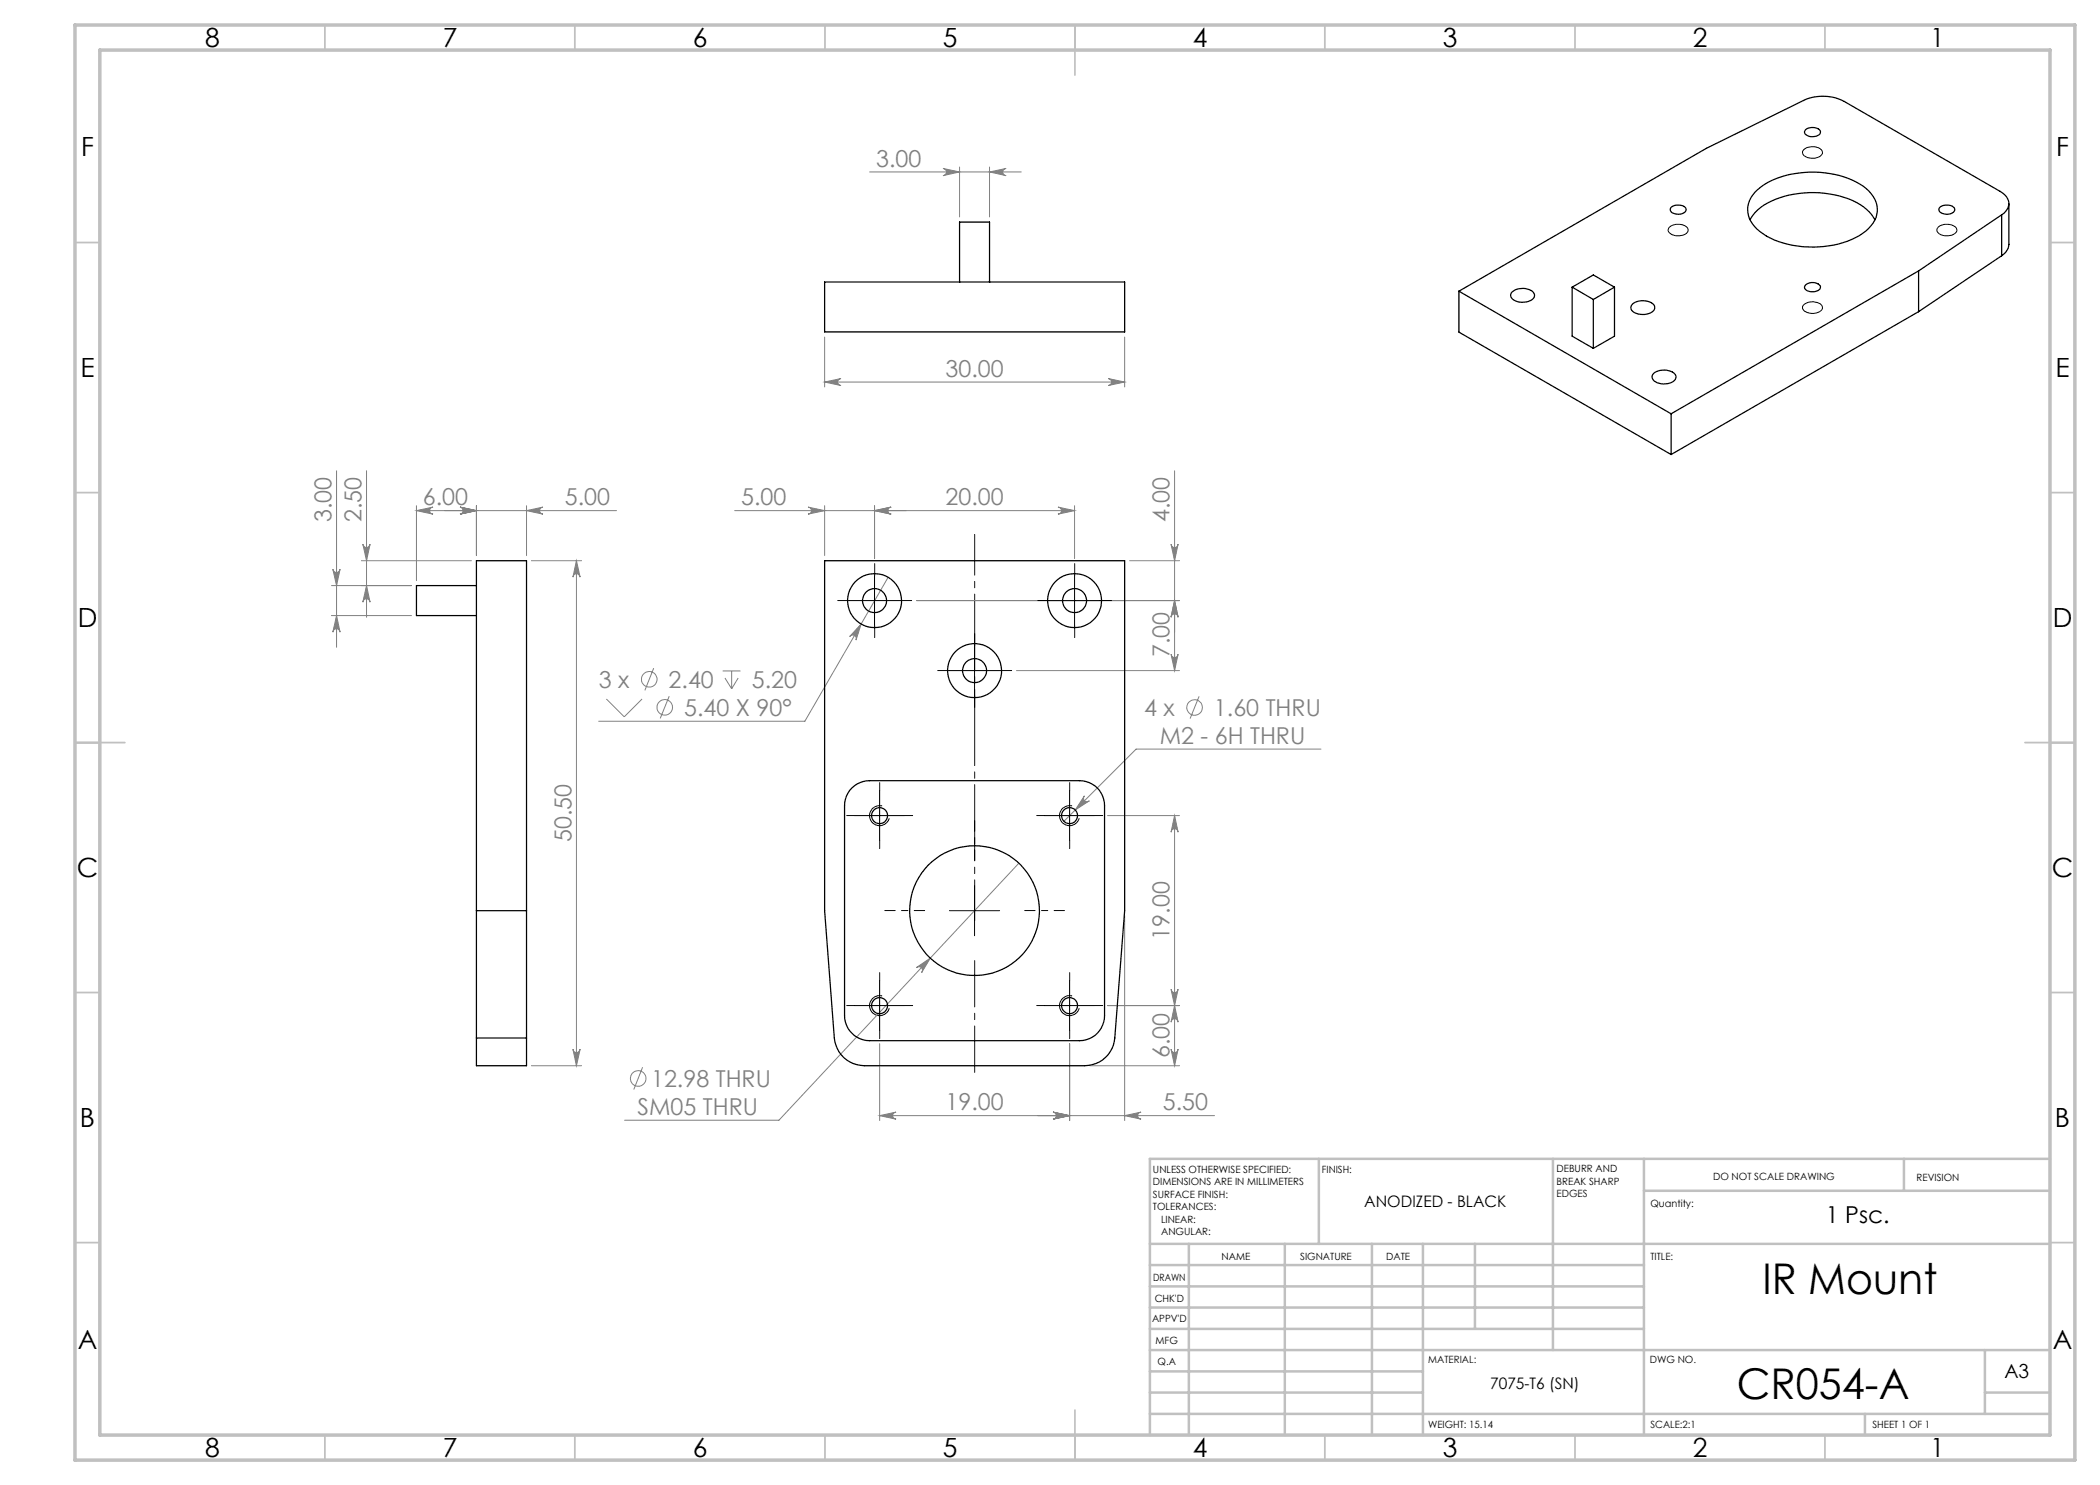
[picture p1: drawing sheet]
<svg xmlns="http://www.w3.org/2000/svg" width="420mm" height="297mm" viewBox="0 0 420 297" stroke-linecap="round" stroke-linejoin="round" font-family="sans-serif">
<g fill="none" stroke="#c0c0c0" stroke-width=".35">
<path d="M65 5v5M115 5v5M165 5v5M215 5v10M265 5v5M315 5v5M365 5v5M15 48.5h5M410 48.5h5M15 98.5h5M410 98.5h5M15 148.5h10"/>
<path d="M405 148.5h10M15 198.5h5M410 198.5h5M15 248.5h5M410 248.5h5M65 287v5M115 287v5M165 287v5M215 282v10M265 287v5M315 287v5M365 287v5"/>
</g>
<g fill="none" stroke="#c0c0c0" stroke-width=".5">
<path d="M263.8 231.8v17M310.6 231.8v38.2M328.8 231.8v55.2M328.8 238.2h81.2M380.8 231.8v6.4M410 231.8h-180v55.2M230 248.8h180M230 257.3h98.8M230 253h98.8M237.8 248.8v38.2M257 248.8v38.2M274.4 248.8v38.2"/>
<path d="M284.6 248.8v38.2M295 248.8v17M230 265.8h98.8M230 261.5h98.8M230 278.5h54.6M230 274.3h54.6M230 270h180M397 278.5h13M397 270v12.8M230 282.8h180M373 282.8v4.2"/>
</g>
<path d="M15 5h400v287h-400zM20 10h390v277h-390z" fill="none" stroke="#c0c0c0" stroke-width=".7"/>
<g fill="none" stroke="#808080" stroke-width=".2">
<path d="M173.9 34.4h30.4M188.6 33.7l3.3 .7-3.3 .7a.72 .72 0 0 0 .7-.7 .72 .72 0 0 0-.7-.7zM191.9 33.4v10M197.9 33.4v10M197.9 34.4l3.3-.7a.72 .72 0 0 0-.7 .7 .72 .72 0 0 0 .7 .7zM164.9 67.4v10M164.9 76.4h60M164.9 76.4l3.3-.7a.71 .71 0 0 0-.7 .7 .71 .71 0 0 0 .7 .7zM221.6 75.7l3.3 .7-3.3 .7a.71 .71 0 0 0 .7-.7 .71 .71 0 0 0-.7-.7zM224.9 67.4v10M67.3 94.2v35.3M73.3 94.2v29.3"/>
<path d="M234.9 94.2v39.9M66.3 117.1h16M66.6 113.8a.72 .72 0 0 0 .7 .7 .72 .72 0 0 0 .7-.7l-.7 3.3zM72.3 112.1h22M72.6 108.8a.72 .72 0 0 0 .7 .7 .72 .72 0 0 0 .7-.7l-.7 3.3zM73.3 117.1l.7 3.3a.72 .72 0 0 0-.7-.6 .72 .72 0 0 0-.7 .6zM83.3 102.1h40M83.3 101.1v15M83.3 102.1l3.3-.7a.71 .71 0 0 0-.7 .7 .71 .71 0 0 0 .7 .7zM92 101.4l3.3 .7-3.3 .7a.71 .71 0 0 0 .7-.7 .71 .71 0 0 0-.7-.7zM95.3 101.1v10M105.3 101.1v10"/>
<path d="M105.3 102.1l3.3-.7a.71 .71 0 0 0-.7 .7 .71 .71 0 0 0 .7 .7zM106.3 112.1h10M115.3 112.1v101M115.3 112.1l.7 3.3a.72 .72 0 0 0-.7-.7 .72 .72 0 0 0-.7 .7zM146.9 102.1h68M161.6 101.4l3.3 .7-3.3 .7a.71 .71 0 0 0 .7-.7 .71 .71 0 0 0-.7-.7zM164.9 101.1v10M174.9 101.1v10.6M174.9 102.1l3.3-.7a.71 .71 0 0 0-.7 .7 .71 .71 0 0 0 .7 .7zM177.6 115.5l-16.6 28.7h-41.3M211.6 101.4l3.3 .7-3.3 .7a.71 .71 0 0 0 .7-.7 .71 .71 0 0 0-.7-.7zM214.9 101.1v10.6"/>
<path d="M225.9 112.1h10M234.2 108.8a.71 .71 0 0 0 .7 .7 .71 .71 0 0 0 .7-.7l-.7 3.3zM66.3 123.1h16M67.3 123.1l.7 3.3a.72 .72 0 0 0-.7-.6 .72 .72 0 0 0-.7 .6zM121.3 139.8l3.5 3.6 3.6-3.6M130.7 133.6l-1.7 4.5M133.8 139.2l-1.8 4.5M144.5 134.2h3.6M145 135.6l1.3 2.2M146.3 134.2v3.6M147.6 135.6l-1.3 2.2M172.2 124.8l-1 3.2a.73 .73 0 0 0-.3-.9 .73 .73 0 0 0-1 .2z"/>
<path d="M183.3 120.1h52.6M203.3 134.1h32.6M234.2 130.8a.71 .71 0 0 0 .7 .7 .71 .71 0 0 0 .7-.7l-.7 3.3zM234.9 120.1l.7 3.3a.71 .71 0 0 0-.7-.6 .71 .71 0 0 0-.7 .6zM239.8 139.3l-1.8 4.4M216.9 159.2a.7 .7 0 0 0 0 .9 .7 .7 0 0 0 1 .1l-2.8 1.8zM264.2 149.8h-37l-14.4 14.4M203.8 172.6l-48 51.4h-30.9M221.5 163.1h14.4M234.9 163.1v50M234.9 163.1l.7 3.3a.71 .71 0 0 0-.7-.6 .71 .71 0 0 0-.7 .6zM183.3 193.5l2.8-1.9-1.8 2.9a.72 .72 0 0 0 0-1 .72 .72 0 0 0-1 0z"/>
<path d="M224.9 183.1v41M234.2 197.8a.71 .71 0 0 0 .7 .7 .71 .71 0 0 0 .7-.7l-.7 3.3zM106.3 213.1h10M114.6 209.8a.72 .72 0 0 0 .7 .7 .72 .72 0 0 0 .7-.7l-.7 3.3zM128.5 213.5l-1.7 4.4M175.9 208.7v15.4M213.9 208.7v15.4M218 213.1h17.9M221.5 201.1h14.4M234.2 209.8a.71 .71 0 0 0 .7 .7 .71 .71 0 0 0 .7-.7l-.7 3.3zM234.9 201.1l.7 3.3a.71 .71 0 0 0-.7-.6 .71 .71 0 0 0-.7 .6zM175.9 223.1h67"/>
<path d="M175.9 223.1l3.3-.7a.71 .71 0 0 0-.7 .7 .71 .71 0 0 0 .7 .7zM210.6 222.4l3.3 .7-3.3 .7a.71 .71 0 0 0 .7-.7 .71 .71 0 0 0-.7-.7zM224.9 223.1l3.3-.7a.71 .71 0 0 0-.7 .7 .71 .71 0 0 0 .7 .7z"/>
<circle cx="129.8" cy="135.9" r="1.56"/>
<circle cx="133" cy="141.5" r="1.56"/>
<circle cx="238.9" cy="141.5" r="1.56"/>
<circle cx="127.6" cy="215.7" r="1.56"/>
</g>
<g fill="none" stroke="#000" stroke-width=".2">
<path d="M360.8 29.9a2.7 2.7 0 0 1 3.6 .3 1.18 1.18 0 0 1-1.3 1.4 2.19 2.19 0 0 1-2.6-1v-.4zM333.8 45.5a2.72 2.72 0 0 1 3.7 .2 1.15 1.15 0 0 1-1.2 1.4 2.08 2.08 0 0 1-2.7-1.1zM387.6 45.4a2.79 2.79 0 0 1 3.7 .3 1.27 1.27 0 0 1-1.5 1.4 1.88 1.88 0 0 1-2.4-1.1zM360.8 60.9a2.7 2.7 0 0 1 3.6 .3 1.1 1.1 0 0 1-1.1 1.4 2.33 2.33 0 0 1-2.8-1zM174.9 115.1v10M214.9 115.1v10M169.9 120.1h10M189.9 134.1h10M194.9 129.1v10M209.9 120.1h10M175.9 158.1v10M213.9 158.1v10"/>
<path d="M170.9 163.1h10M176.4 161.2a2 2 0 0 0-2.4 1.4 2 2 0 0 0 1.4 2.4 2 2 0 0 0 2.4-1.3M194.9 177.1v10M208.9 163.1h10M214.4 161.2a2 2 0 0 0-2.4 1.4 2 2 0 0 0 1.4 2.4 2 2 0 0 0 2.4-1.3M175.9 196.1v10M176.4 199.2a1.99 1.99 0 0 0-2.4 1.4 1.99 1.99 0 0 0 1.4 2.5 1.99 1.99 0 0 0 2.4-1.5M189.9 182.1h10M213.9 196.1v10M214.4 199.2a1.99 1.99 0 0 0-2.4 1.4 1.99 1.99 0 0 0 1.4 2.5 1.99 1.99 0 0 0 2.4-1.5M170.9 201.1h10M208.9 201.1h10"/>
</g>
<path d="M194.9 106.9v77.2" fill="none" stroke="#000" stroke-width=".2" stroke-dasharray="15.2 1.3 1.3 1.3" stroke-dashoffset="7.1"/>
<path d="M194.9 172.1v-8M184.9 182.1h-7.9M204.9 182.1h8" fill="none" stroke="#000" stroke-width=".2" stroke-dasharray="15.2 1.3 1.3 1.3" stroke-dashoffset="13.2"/>
<path d="M194.9 192.1v22.4" fill="none" stroke="#000" stroke-width=".2" stroke-dasharray="15.2 1.3 1.3 1.3" stroke-dashoffset="6"/>
<g fill="none" stroke="#000" stroke-width=".2" stroke-dasharray="15.2 1.3 1.3 1.3">
<path d="M174.9 115.1v-2.4M214.9 115.1v-2.4M169.9 120.1h-2.4M174.9 125.1v2.4M179.9 120.1h2.4M189.9 134.1h-2.4M194.9 129.1v-2.4M194.9 139.1v2.4M199.9 134.1h2.4M209.9 120.1h-2.4M214.9 125.1v2.4M219.9 120.1h2.4"/>
<path d="M175.9 158.1v-1.6M213.9 158.1v-1.6M170.9 163.1h-1.6M175.9 168.1v1.6M180.9 163.1h1.6M208.9 163.1h-1.6M213.9 168.1v1.6M218.9 163.1h1.6M175.9 196.1v-1.6M213.9 196.1v-1.6M170.9 201.1h-1.6M175.9 206.1v1.6"/>
<path d="M180.9 201.1h1.6M208.9 201.1h-1.6M213.9 206.1v1.6M218.9 201.1h1.6"/>
</g>
<g fill="#808080">
<path d="M174.9 102.1l3.3-.7a.71 .71 0 0 0-.7 .7 .71 .71 0 0 0 .7 .7zM161.6 101.4l3.3 .7-3.3 .7a.71 .71 0 0 0 .7-.7 .71 .71 0 0 0-.7-.7z"/>
<path d="M174.9 102.1l3.3-.7a.71 .71 0 0 0-.7 .7 .71 .71 0 0 0 .7 .7zM211.6 101.4l3.3 .7-3.3 .7a.71 .71 0 0 0 .7-.7 .71 .71 0 0 0-.7-.7zM172.2 124.8l-2.3 2.5a.73 .73 0 0 1 1-.2 .73 .73 0 0 1 .3 .9zM216.9 159.2l-1.8 2.8 2.8-1.8a.7 .7 0 0 1-1-.1 .7 .7 0 0 1 0-.9zM175.9 223.1l3.3-.7a.71 .71 0 0 0-.7 .7 .71 .71 0 0 0 .7 .7zM210.6 222.4l3.3 .7-3.3 .7a.71 .71 0 0 0 .7-.7 .71 .71 0 0 0-.7-.7zM210.6 222.4l3.3 .7-3.3 .7a.71 .71 0 0 0 .7-.7 .71 .71 0 0 0-.7-.7zM224.9 223.1l3.3-.7a.71 .71 0 0 0-.7 .7 .71 .71 0 0 0 .7 .7zM183.3 193.5a.72 .72 0 0 1 1 0 .72 .72 0 0 1 0 1l1.8-2.9zM83.3 102.1l3.3-.7a.71 .71 0 0 0-.7 .7 .71 .71 0 0 0 .7 .7zM92 101.4l3.3 .7-3.3 .7a.71 .71 0 0 0 .7-.7 .71 .71 0 0 0-.7-.7zM92 101.4l3.3 .7-3.3 .7a.71 .71 0 0 0 .7-.7 .71 .71 0 0 0-.7-.7zM105.3 102.1l3.3-.7a.71 .71 0 0 0-.7 .7 .71 .71 0 0 0 .7 .7zM188.6 33.7l3.3 .7-3.3 .7a.72 .72 0 0 0 .7-.7 .72 .72 0 0 0-.7-.7zM197.9 34.4l3.3-.7a.72 .72 0 0 0-.7 .7 .72 .72 0 0 0 .7 .7zM164.9 76.4l3.3-.7a.71 .71 0 0 0-.7 .7 .71 .71 0 0 0 .7 .7zM221.6 75.7l3.3 .7-3.3 .7a.71 .71 0 0 0 .7-.7 .71 .71 0 0 0-.7-.7z"/>
<path d="M234.9 120.1l.7 3.3a.71 .71 0 0 0-.7-.6 .71 .71 0 0 0-.7 .6zM234.2 108.8a.71 .71 0 0 0 .7 .7 .71 .71 0 0 0 .7-.7l-.7 3.3zM73.3 117.1l.7 3.3a.72 .72 0 0 0-.7-.6 .72 .72 0 0 0-.7 .6zM72.6 108.8a.72 .72 0 0 0 .7 .7 .72 .72 0 0 0 .7-.7l-.7 3.3zM67.3 123.1l.7 3.3a.72 .72 0 0 0-.7-.6 .72 .72 0 0 0-.7 .6zM66.6 113.8a.72 .72 0 0 0 .7 .7 .72 .72 0 0 0 .7-.7l-.7 3.3z"/>
<path d="M234.9 120.1l.7 3.3a.71 .71 0 0 0-.7-.6 .71 .71 0 0 0-.7 .6zM234.2 130.8a.71 .71 0 0 0 .7 .7 .71 .71 0 0 0 .7-.7l-.7 3.3zM234.9 163.1l.7 3.3a.71 .71 0 0 0-.7-.6 .71 .71 0 0 0-.7 .6zM234.2 197.8a.71 .71 0 0 0 .7 .7 .71 .71 0 0 0 .7-.7l-.7 3.3zM234.9 201.1l.7 3.3a.71 .71 0 0 0-.7-.6 .71 .71 0 0 0-.7 .6zM234.2 209.8a.71 .71 0 0 0 .7 .7 .71 .71 0 0 0 .7-.7l-.7 3.3zM115.3 112.1l.7 3.3a.72 .72 0 0 0-.7-.7 .72 .72 0 0 0-.7 .7zM114.6 209.8a.72 .72 0 0 0 .7 .7 .72 .72 0 0 0 .7-.7l-.7 3.3z"/>
</g>
<g fill="none" stroke="#000" stroke-width=".25">
<path d="M351 38.4a16.5 16.5 0 0 1 11.9-4 16.4 16.4 0 0 1 10.9 3.9 4.9 4.9 0 0 1-.1 7.4 15.6 15.6 0 0 1-10.1 3.7 18 18 0 0 1-11.6-3.1 5.1 5.1 0 0 1-1-7.9zM361.1 26a2.23 2.23 0 0 1 2.9 .1l.1 .2a1.55 1.55 0 0 1-1.9 1l-.7-.2a.69 .69 0 0 1-.4-1.1zM164.9 56.4h60v10h-60zM191.9 56.4v-12h6v12M291.8 58.2l42.4 24.6M291.8 58.2v8.2l42.4 24.5M302.4 58.4a3.3 3.3 0 0 1 4.3 .1 1.04 1.04 0 0 1-.7 1.6 3.2 3.2 0 0 1-3.8-.7 .95 .95 0 0 1 .2-1zM314.4 57.4v9.8l4.3 2.5M314.4 57.4l4.3 2.5M314.4 57.4l4.3-2.4 4.2 2.4M318.7 59.9v9.8M322.9 57.4v9.8l-4.2 2.5"/>
<path d="M322.9 57.4l-4.2 2.5M334.2 41.5a2.28 2.28 0 0 1 2.9 .1 .95 .95 0 0 1-1 1.2 1.59 1.59 0 0 1-2.1-.9zM350 44a9.6 9.6 0 0 1 6-4.5 20.3 20.3 0 0 1 16 1.4l1.8 1.5 1.2 1.6M361.1 57a2.03 2.03 0 0 1 3 .4 1.48 1.48 0 0 1-1.9 .9l-1-.3a.63 .63 0 0 1-.1-1zM383.7 54.2l-49.5 28.6M383.7 54.2v8.1M387.9 41.5a2.28 2.28 0 0 1 3 .1 1.12 1.12 0 0 1-1.5 1.3l-1-.3a.72 .72 0 0 1-.5-1.1zM400.3 43a2.46 2.46 0 0 0 .2-4.4l-31.7-18.3a9.3 9.3 0 0 0-8.1-.2l-19.4 9.6-49.5 28.5M400.3 43l-16.6 11.2M400.3 43v8.1M400.3 51.1l-16.6 11.2M401.8 40.7v8.2a2.98 2.98 0 0 1-1.5 2.2"/>
<path d="M326.5 60.9a3.4 3.4 0 0 1 4.3 .1 1.18 1.18 0 0 1-1.1 1.7 3.1 3.1 0 0 1-3.5-.9 .91 .91 0 0 1 .3-.9zM330.7 74.7a3.3 3.3 0 0 1 4.4 .4 1.48 1.48 0 0 1-1.5 1.6 2.52 2.52 0 0 1-3.2-1.2zM383.7 62.3l-49.5 28.6M334.2 82.8v8.1M95.3 117.1h-12v6h12M164.9 112.1h60v70l-1.9 25.5a6.1 6.1 0 0 1-6 5.5h-44.1a6.1 6.1 0 0 1-6-5.5l-2-25.5zM170.4 157.6a5.2 5.2 0 0 1 3.5-1.5h42a4.9 4.9 0 0 1 5 5v42a5 5 0 0 1-5 5h-42a5.1 5.1 0 0 1-5-5v-42a5 5 0 0 1 1.5-3.5zM95.3 182.1h10M95.3 207.6v5.5h10v-5.5M95.3 207.6v-95.5h10v95.5M95.3 207.6h10"/>
<circle cx="174.9" cy="120.1" r="2.4"/>
<circle cx="174.9" cy="120.1" r="5.4"/>
<circle cx="194.9" cy="134.1" r="2.4"/>
<circle cx="194.9" cy="134.1" r="5.4"/>
<circle cx="214.9" cy="120.1" r="2.4"/>
<circle cx="214.9" cy="120.1" r="5.4"/>
<circle cx="175.9" cy="163.1" r="1.6"/>
<circle cx="213.9" cy="163.1" r="1.6"/>
<circle cx="194.9" cy="182.1" r="13"/>
<circle cx="175.9" cy="201.1" r="1.6"/>
<circle cx="213.9" cy="201.1" r="1.6"/>
</g>
<g font-size="8.5">
<text x="352.5" y="258.8">IR Mount</text>
<text x="347.3" y="279.7">CR054-A</text>
</g>
<g font-size="5.3">
<text x="41" y="9.5">8</text>
<text x="88.5" y="9.5">7</text>
<text x="138.5" y="9.5">6</text>
<text x="188.5" y="9.5">5</text>
<text x="238.5" y="9.5">4</text>
<text x="288.5" y="9.5">3</text>
<text x="338.5" y="9.5">2</text>
<text x="386" y="9.5">1</text>
<text x="16.2" y="31.3">F</text>
<text x="411.2" y="31.3">F</text>
<text x="16.1" y="75.5">E</text>
<text x="411.1" y="75.5">E</text>
<text x="15.5" y="125.5">D</text>
<text x="410.5" y="125.5">D</text>
<text x="15.4" y="175.5">C</text>
<text x="410.4" y="175.5">C</text>
<text x="16" y="225.5">B</text>
<text x="411" y="225.5">B</text>
<text x="15.5" y="269.8">A</text>
<text x="410.5" y="269.8">A</text>
<text x="41" y="291.5">8</text>
<text x="88.5" y="291.5">7</text>
<text x="138.5" y="291.5">6</text>
<text x="188.5" y="291.5">5</text>
<text x="238.5" y="291.5">4</text>
<text x="288.5" y="291.5">3</text>
<text x="338.5" y="291.5">2</text>
<text x="386" y="291.5">1</text>
</g>
<g font-size="4.7" fill="#808080">
<text x="175.2" y="33.4">3.00</text>
<text x="189.1" y="75.4">30.00</text>
<text x="84.6" y="101.1">6.00</text>
<text x="113" y="101.1">5.00</text>
<text x="148.2" y="101.1">5.00</text>
<text x="189.1" y="101.1">20.00</text>
<text x="66.3" y="104.5" transform="rotate(-90 66.3 104.5)">3.00</text>
<text x="72.3" y="104.5" transform="rotate(-90 72.3 104.5)">2.50</text>
<text x="233.9" y="104.5" transform="rotate(-90 233.9 104.5)">4.00</text>
<text x="233.9" y="131.4" transform="rotate(-90 233.9 131.4)">7.00</text>
<text x="119.7" y="137.6">3 x</text>
<text x="133.7" y="137.6">2.40</text>
<text x="150.4" y="137.6">5.20</text>
<text x="136.8" y="143.2">5.40 X 90°</text>
<text x="228.8" y="143.2">4 x</text>
<text x="242.8" y="143.2">1.60 THRU</text>
<text x="231.9" y="148.8">M2 - 6H THRU</text>
<text x="114.3" y="168.4" transform="rotate(-90 114.3 168.4)">50.50</text>
<text x="233.9" y="187.9" transform="rotate(-90 233.9 187.9)">19.00</text>
<text x="233.9" y="211.6" transform="rotate(-90 233.9 211.6)">6.00</text>
<text x="130.2" y="217.4">12.98 THRU</text>
<text x="127.5" y="223">SM05 THRU</text>
<text x="189.1" y="222.1">19.00</text>
<text x="232.6" y="222.1">5.50</text>
</g>
<text font-size="4.7" x="365.2" y="244.5">1 Psc.</text>
<text font-size="3.9" x="400.9" y="275.5">A3</text>
<g font-size="3.2">
<text x="272.9" y="241.4">ANODIZED - BLACK</text>
<text x="298" y="277.9">7075-T6 (SN)</text>
</g>
<g font-size="2">
<text x="230.6" y="234.6">UNLESS OTHERWISE SPECIFIED:</text>
<text x="230.6" y="237.1">DIMENSIONS ARE IN MILLIMETERS</text>
<text x="230.6" y="239.6">SURFACE FINISH:</text>
<text x="264.4" y="234.6">FINISH:</text>
<text x="311.3" y="234.5">DEBURR AND</text>
<text x="311.3" y="237">BREAK SHARP</text>
<text x="311.3" y="239.5">EDGES</text>
<text x="342.6" y="236">DO NOT SCALE DRAWING</text>
<text x="383.3" y="236.2">REVISION</text>
<text x="230.6" y="242.1">TOLERANCES:</text>
<text x="232.2" y="244.6">LINEAR:</text>
<text x="330.1" y="241.4">Quantity:</text>
<text x="232.2" y="247.1">ANGULAR:</text>
<text x="244.3" y="252">NAME</text>
<text x="260" y="251.9">SIGNATURE</text>
<text x="277.2" y="251.9">DATE</text>
<text x="330.1" y="251.9">TITLE:</text>
<text x="230.6" y="256.1">DRAWN</text>
<text x="230.9" y="260.3">CHK'D</text>
<text x="230.4" y="264.4">APPV'D</text>
<text x="231.1" y="268.8">MFG</text>
<text x="231.5" y="273">Q.A</text>
<text x="285.6" y="272.5">MATERIAL:</text>
<text x="330" y="272.5">DWG NO.</text>
<text x="285.6" y="285.5">WEIGHT: 15.14</text>
<text x="330.1" y="285.6">SCALE:2:1</text>
<text x="374.5" y="285.6">SHEET 1 OF 1</text>
</g>
</svg>
